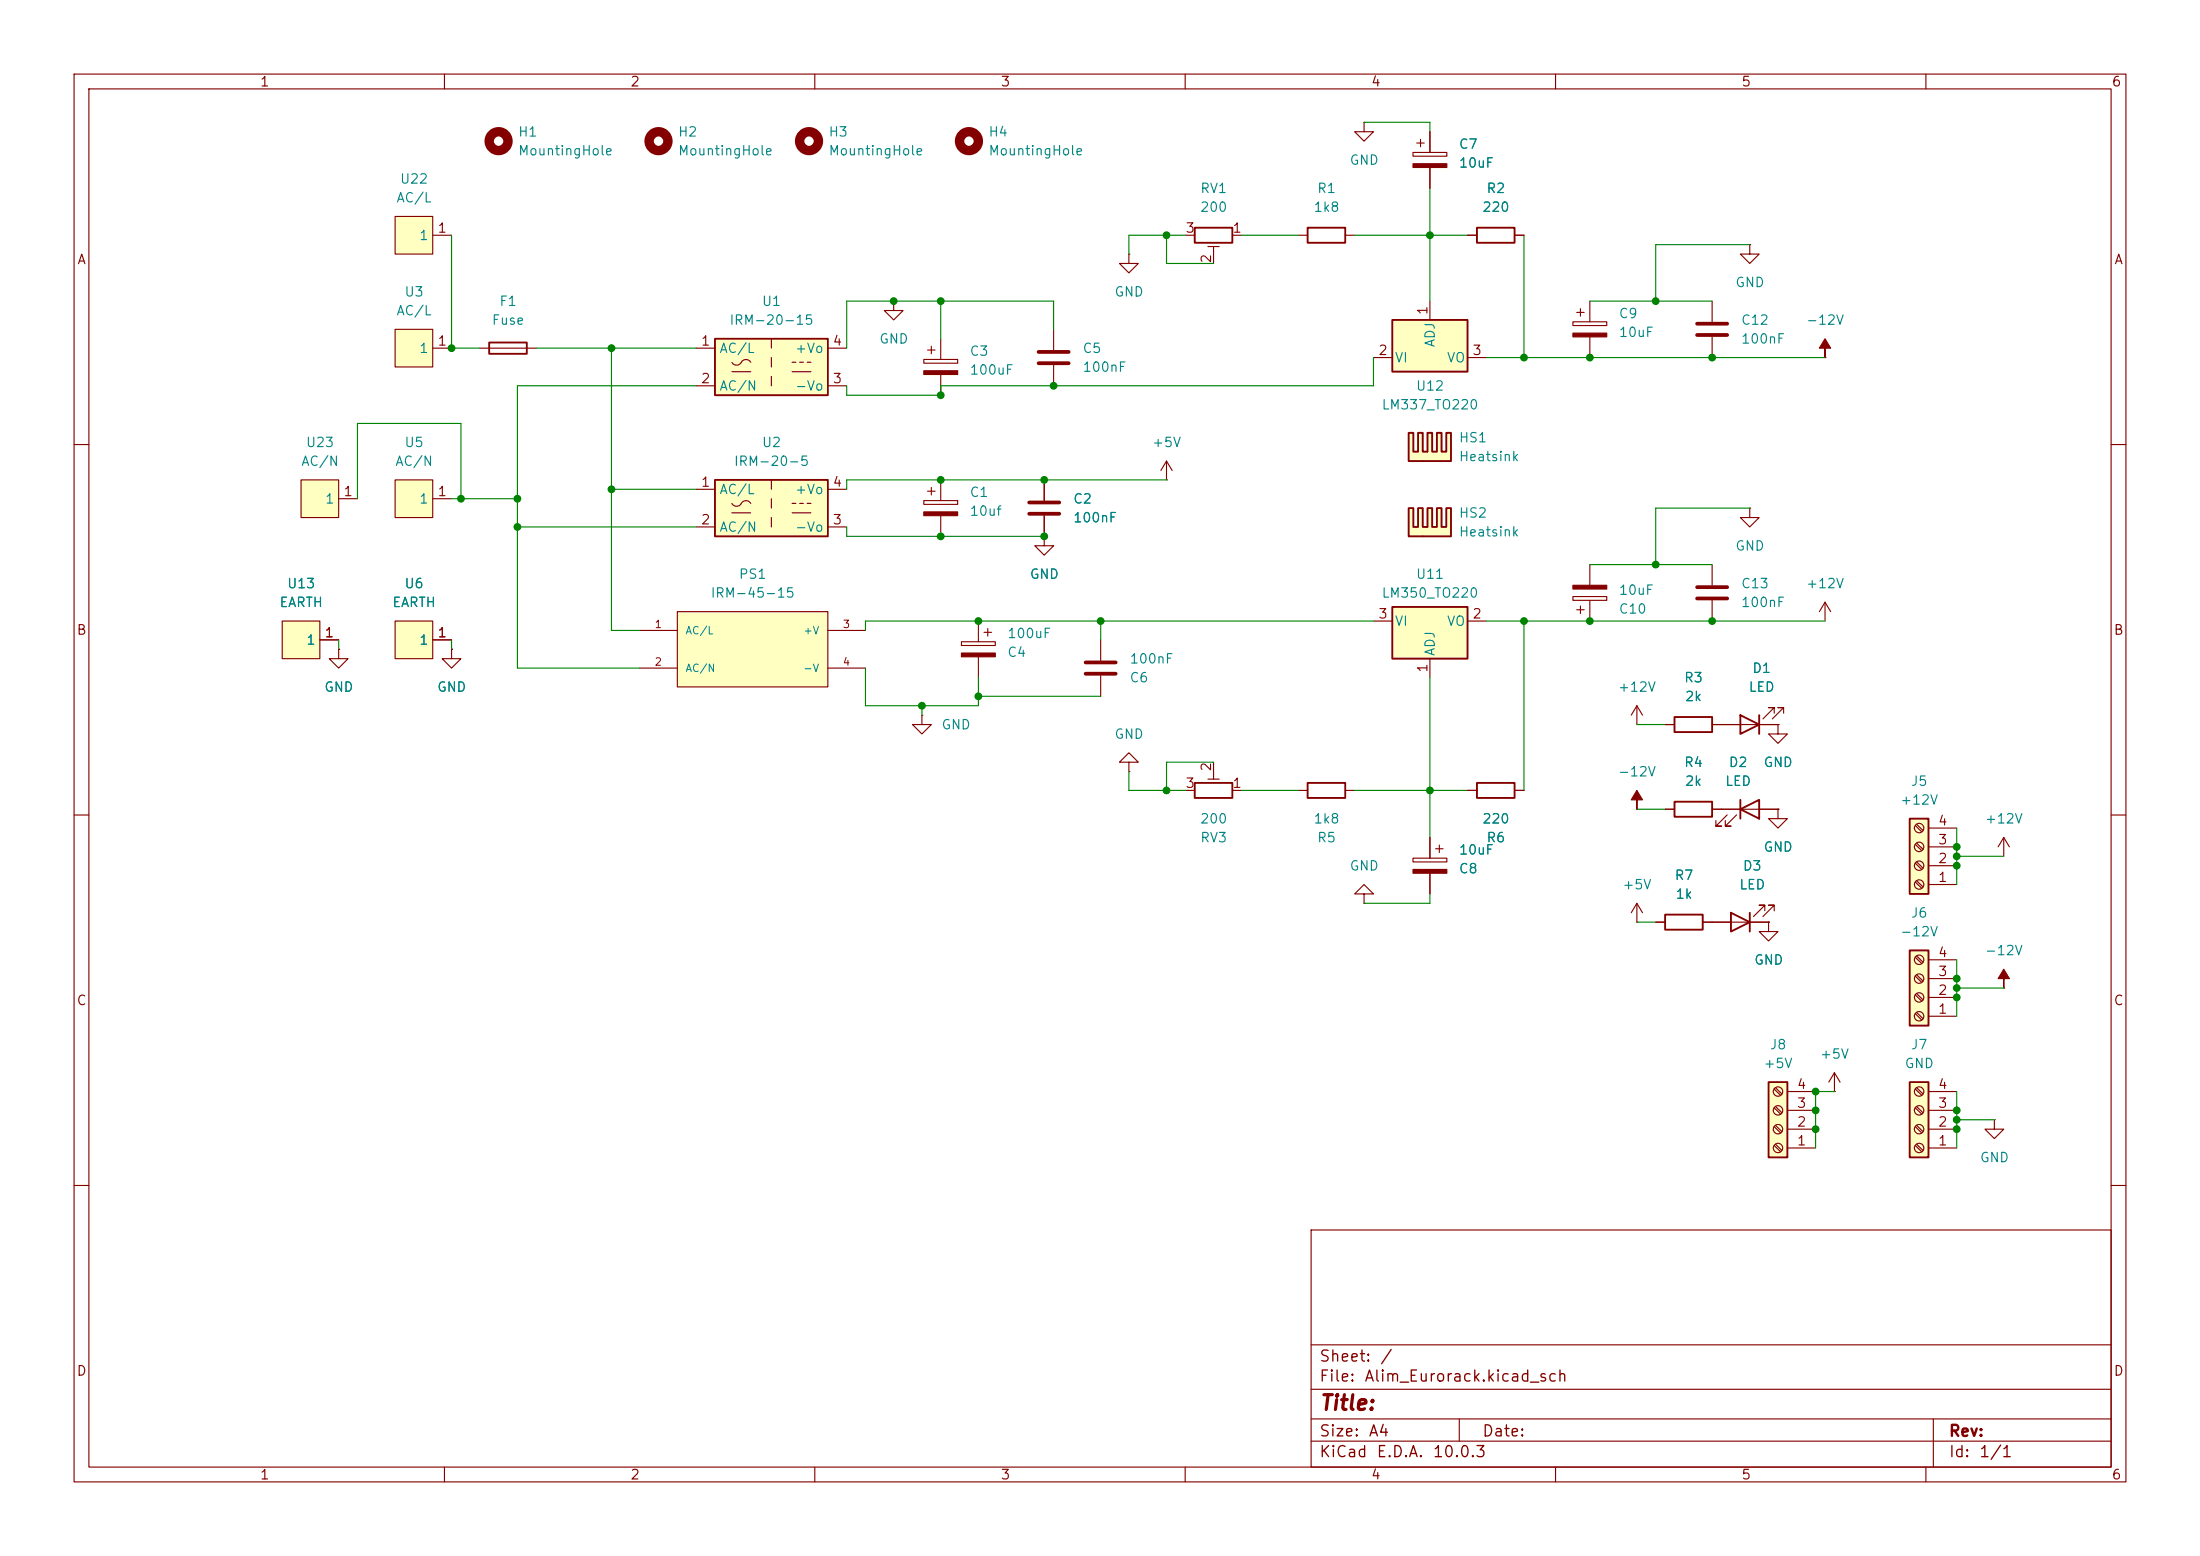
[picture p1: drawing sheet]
<svg xmlns="http://www.w3.org/2000/svg" width="297mm" height="210mm" viewBox="0 0 297 210" stroke-linecap="round" stroke-linejoin="round" font-family="sans-serif">
<g fill="none" stroke="#840000" stroke-width=".15">
<path d="M10 10h277v190h-277zM12 12h273v186h-273zM60 10v2M110 10v2M160 10v2M210 10v2M260 10v2M160 31.8h1.3M163.1 33.3h1.5M163.8 33.3v2.3M166.4 31.8h1.2M236.2 33v1.3h1.3l-1.3 1.3-1.3-1.3h1.3"/>
<path d="M236.2 33h.1M142.2 44.5v2.7M142.2 49.3v2.8M10 60h2M285 60h2M10 110h2M285 110h2M10 160h2M177 166h108v32h-108zM285 160h2M60 198v2M110 198v2"/>
<path d="M160 198v2M177 194.5h108M177 191.5h108M177 187.5h108M177 181.5h108M197 191.5v3M210 198v2M260 198v2M261 191.5v6.5"/>
</g>
<path d="M140.2 47.5h4.1M140.2 49h4.1" fill="none" stroke="#840000" stroke-width=".51"/>
<path d="M161.3 30.7h5.1v2.1h-5.1z" fill="none" stroke="#840000" stroke-width=".25"/>
<path d="M238.8 146.1h2.5v10.1h-2.5z" fill="#ffffc2"/>
<path d="M238.8 146.1h2.5v10.1h-2.5z" fill="none" stroke="#840000" stroke-width=".25"/>
<g fill="none" stroke="#840000" stroke-width=".15">
<path d="M270.5 113l-.8 1.3M270.5 113l.8 1.3M270.5 113v2.6M239.5 154.6l.9 .8M239.5 152.1l.9 .8M239.5 149.5l.9 .9M239.5 147l.9 .8M239.7 154.4l.9 .9M239.7 151.9l.9 .8M239.7 149.4l.9 .8M239.7 146.8l.9 .9M241.3 154.9h3.8"/>
<path d="M241.3 152.4h3.8M241.3 149.9h3.8M241.3 147.3h3.8M269.2 151.1v1.3h1.3l-1.3 1.3-1.2-1.3h1.2M269.2 151.1h.1"/>
<circle cx="240" cy="152.4" r=".63"/>
<circle cx="240" cy="147.3" r=".63"/>
<circle cx="240" cy="154.9" r=".63"/>
<circle cx="240" cy="149.9" r=".63"/>
</g>
<path d="M257.8 110.5h2.5v10.2h-2.5z" fill="#ffffc2"/>
<path d="M257.8 110.5h2.5v10.2h-2.5z" fill="none" stroke="#840000" stroke-width=".25"/>
<g fill="none" stroke="#840000" stroke-width=".15">
<path d="M240 109.2v1.3h1.3l-1.3 1.3-1.2-1.3h1.2M240 109.2h.1M258.6 119l.8 .9M258.6 116.5l.8 .8M258.6 114l.8 .8M258.6 111.4l.8 .9M258.7 118.9l.9 .8M258.7 116.3l.9 .9M258.7 113.8l.9 .8M258.7 111.3l.9 .8M260.3 119.4h3.9M260.3 116.8h3.9"/>
<path d="M260.3 114.3h3.9M260.3 111.8h3.9M238.8 124.5v1.2h1.2l-1.2 1.3-1.3-1.3h1.3M238.8 124.5h.1M247.6 147.3h.1M247.6 144.8l-.7 1.3M247.6 144.8l.8 1.3M247.6 144.8v2.5"/>
<circle cx="259.1" cy="116.8" r=".63"/>
<circle cx="259.1" cy="119.4" r=".63"/>
<circle cx="259.1" cy="111.8" r=".63"/>
<circle cx="259.1" cy="114.3" r=".63"/>
</g>
<path d="M257.8 146.1h2.5v10.1h-2.5z" fill="#ffffc2"/>
<path d="M257.8 146.1h2.5v10.1h-2.5z" fill="none" stroke="#840000" stroke-width=".25"/>
<g fill="none" stroke="#840000" stroke-width=".15">
<path d="M270.5 133.4h.1M258.6 154.6l.8 .8M258.6 152.1l.8 .8M258.6 149.5l.8 .9M258.6 147l.8 .8M258.7 154.4l.9 .9M258.7 151.9l.9 .8M258.7 149.4l.9 .8M258.7 146.8l.9 .9M260.3 154.9h3.9M260.3 152.4h3.9M260.3 149.9h3.9"/>
<path d="M260.3 147.3h3.9"/>
<circle cx="259.1" cy="149.9" r=".63"/>
<circle cx="259.1" cy="152.4" r=".63"/>
<circle cx="259.1" cy="147.3" r=".63"/>
<circle cx="259.1" cy="154.9" r=".63"/>
</g>
<path d="M270.5 130.8l.8 1.3h-.8v1.3v-1.3h-.8z" fill="#840000" stroke="#840000" stroke-width=".15"/>
<path d="M40.6 64.8h5.1v5.1h-5.1z" fill="#ffffc2"/>
<path d="M40.6 64.8h5.1v5.1h-5.1zM45.7 67.3h2.6" fill="none" stroke="#840000" stroke-width=".15"/>
<path d="M53.3 64.8h5.1v5.1h-5.1z" fill="#ffffc2"/>
<path d="M53.3 64.8h5.1v5.1h-5.1zM58.4 67.3h2.6" fill="none" stroke="#840000" stroke-width=".15"/>
<path d="M38.1 83.8h5.1v5.1h-5.1z" fill="#ffffc2"/>
<path d="M38.1 83.8h5.1v5.1h-5.1zM43.2 86.4h2.5" fill="none" stroke="#840000" stroke-width=".15"/>
<path d="M53.3 83.8h5.1v5.1h-5.1z" fill="#ffffc2"/>
<g fill="none" stroke="#840000" stroke-width=".15">
<path d="M184.1 16.5v1.3h1.3l-1.3 1.3-1.2-1.3h1.2M184.1 16.5h.1M191.3 19.3h1M191.8 18.8v1M193 17.8v2.8M190.8 20.6h4.5v.5h-4.5zM193 22.6v2.8M198.1 31.8h1.3M204.5 31.8h1.2M212.3 43.4h4.6v.5h-4.6zM212.9 42.2h1M213.4 41.7v1"/>
<path d="M214.6 40.6v2.8M214.6 45.5v2.8M124.7 67.6h4.6v.5h-4.6zM125.2 66.3h1M125.7 65.8v1M127 64.8v2.8M127 69.6v2.8M141 72.4v1.3h1.2l-1.2 1.2-1.3-1.2h1.3M141 72.4h.1M141 64.8v2.8M141 69.6v2.8M214.6 76.2v2.8"/>
<path d="M231.1 76.2v2.8M236.2 68.6v1.3h1.3l-1.3 1.2-1.3-1.2h1.3M236.2 68.6h.1M45.7 87.6v1.3h1.3l-1.3 1.3-1.3-1.3h1.3M45.7 87.6h.1M53.3 83.8h5.1v5.1h-5.1zM58.4 86.4h2.6M61 87.6v1.3h1.2l-1.2 1.3-1.3-1.3h1.3M61 87.6h.1M124.5 96.5v1.3h-1.3l1.3 1.3 1.2-1.3h-1.2M124.5 96.5h.1M129.8 86.6h4.6v.5h-4.6z"/>
<path d="M132.1 83.8v2.8M132.1 88.6v2.8M132.8 85.3h1.1M133.3 84.8v1.1M212.3 80.5h4.6v.5h-4.6zM212.9 82.3h1M213.4 81.8v1M214.6 81v2.8M221 95.3v2.5M221 95.3l-.8 1.2M221 95.3l.7 1.2M224.8 97.8h1.3"/>
<path d="M231.1 81v2.8M231.1 97.8h8.9M239.5 96.3v-.8h-.7h.7l-1.5 1.5M240 97.8v1.3h1.3l-1.3 1.2-1.2-1.2h1.2M240 97.8h.1M240.8 96.3v-.8h-.8h.8l-1.5 1.5M246.4 81.3l-.8 1.3M246.4 81.3l.7 1.3M246.4 81.3v2.5M190.8 115.8h4.5v.5h-4.5zM193 113v2.8M193 117.9v2.8"/>
<path d="M193.8 114.6h1M194.3 114v1.1M198.1 106.7h1.3M204.5 106.7h1.2M221 109.2h.1M224.8 109.2h1.3M231.1 109.2h8.9M233.2 110l-1.6 1.5h.8h-.8v-.8M234.4 110l-1.5 1.5h.8h-.8v-.8M184.1 120.7h-1.2l1.2-1.3 1.3 1.3h-1.3v1.2M184.1 121.9h.1M221 124.5h.1"/>
<path d="M221 121.9l-.8 1.3M221 121.9l.7 1.3M221 121.9v2.6M223.5 124.5h1.3M229.9 124.5h8.9M238.3 122.9v-.7h-.8h.8l-1.6 1.5M239.5 122.9v-.7h-.7h.7l-1.5 1.5"/>
</g>
<circle cx="67.3" cy="19" r="1.27" fill="none" stroke="#840000" stroke-width="1.3"/>
<g fill="#840000" stroke="#840000" stroke-width=".15">
<path d="M190.8 22.1h4.5v.5h-4.5z"/>
<path d="M212.3 45h4.6v.5h-4.6z"/>
<path d="M129.8 88.1h4.6v.5h-4.6z"/>
<path d="M124.7 69.1h4.6v.5h-4.6z"/>
<path d="M221 106.7l.7 1.3h-.7v1.2v-1.2h-.8z"/>
<path d="M212.3 79h4.6v.5h-4.6z"/>
<path d="M190.8 117.3h4.5v.6h-4.5z"/>
</g>
<path d="M199.4 30.7h5.1v2.1h-5.1zM226.1 96.8h5v2h-5zM234.9 96.5l2.6 1.3-2.6 1.3zM237.5 96.5v2.6M199.4 105.7h5.1v2h-5.1zM226.1 108.2h5v2h-5zM234.9 109.2l2.6-1.2v2.5zM234.9 108v2.5M224.8 123.4h5.1v2.1h-5.1zM233.7 123.2l2.5 1.3-2.5 1.2zM236.2 123.2v2.5" fill="none" stroke="#840000" stroke-width=".25"/>
<path d="M138.9 67.8h4.1M138.9 69.3h4.1M229.1 79.2h4.1M229.1 80.8h4.1" fill="none" stroke="#840000" stroke-width=".51"/>
<path d="M188 81.9h10.1v7h-10.1z" fill="#ffffc2"/>
<path d="M66 46.2h5.1v1.6h-5.1zM188 81.9h10.1v7h-10.1z" fill="none" stroke="#840000" stroke-width=".25"/>
<path d="M64.8 47h7.6M120.6 40.6v1.3h1.3l-1.3 1.3-1.2-1.3h1.2M120.6 40.6h.1M124.7 48.5h4.6v.5h-4.6zM125.2 47.2h1M125.7 46.7v1.1M127 45.7v2.8M127 50.5v2.8M185.4 83.8h2.6M193 88.9v2.5M198.1 83.8h2.6" fill="none" stroke="#840000" stroke-width=".15"/>
<g fill="none" stroke="#840000" stroke-width="1.3">
<circle cx="88.9" cy="19" r="1.27"/>
<circle cx="109.2" cy="19" r="1.27"/>
<circle cx="130.8" cy="19" r="1.27"/>
</g>
<path d="M124.7 50h4.6v.5h-4.6z" fill="#840000" stroke="#840000" stroke-width=".15"/>
<path d="M257.8 128.3h2.5v10.1h-2.5z" fill="#ffffc2"/>
<path d="M257.8 128.3h2.5v10.1h-2.5z" fill="none" stroke="#840000" stroke-width=".25"/>
<g fill="none" stroke="#840000" stroke-width=".15">
<path d="M246.4 48.3h.1M258.6 136.8l.8 .9M258.6 134.3l.8 .8M258.6 131.7l.8 .9M258.6 129.2l.8 .8M258.7 136.7l.9 .8M258.7 134.1l.9 .9M258.7 131.6l.9 .8M258.7 129l.9 .9M260.3 137.2h3.9M260.3 134.6h3.9M260.3 132.1h3.9"/>
<path d="M260.3 129.5h3.9"/>
<circle cx="259.1" cy="134.6" r=".63"/>
<circle cx="259.1" cy="132.1" r=".63"/>
<circle cx="259.1" cy="129.5" r=".63"/>
<circle cx="259.1" cy="137.2" r=".63"/>
</g>
<path d="M246.4 45.7l.7 1.3h-.7v1.3v-1.3h-.8z" fill="#840000" stroke="#840000" stroke-width=".15"/>
<path d="M91.4 82.6h20.4v10.1h-20.4z" fill="#ffffc2"/>
<path d="M152.4 34.3v1.3h1.3l-1.3 1.2-1.3-1.2h1.3M152.4 34.3h.1M231.1 40.6v2.8M231.1 45.5v2.8M86.4 85.1h5M86.4 90.2h5M91.4 82.6h20.4v10.1h-20.4zM111.8 85.1h5M111.8 90.2h5" fill="none" stroke="#840000" stroke-width=".15"/>
<path d="M229.1 43.7h4.1M229.1 45.2h4.1" fill="none" stroke="#840000" stroke-width=".51"/>
<path d="M53.3 44.5h5.1v5h-5.1z" fill="#ffffc2"/>
<path d="M53.3 44.5h5.1v5h-5.1zM58.4 47h2.6" fill="none" stroke="#840000" stroke-width=".15"/>
<path d="M53.3 29.2h5.1v5.1h-5.1z" fill="#ffffc2"/>
<path d="M53.3 29.2h5.1v5.1h-5.1zM58.4 31.8h2.6" fill="none" stroke="#840000" stroke-width=".15"/>
<g fill="#ffffc2">
<path d="M190.2 68.6h.6v2.5h.6v-2.5h.7v2.5h.6l-.6 1.3h-1.9z"/>
<path d="M192.7 68.6h.6v2.5h.7v-2.5h.6v2.5h.6v-2.5h.7v3.8h-3.8l.6-1.3z"/>
</g>
<path d="M190.2 68.6h.6v2.5h.6v-2.5h.7v2.5h.6v-2.5h.6v2.5h.7v-2.5h.6v2.5h.6v-2.5h.7v3.8h-5.7z" fill="none" stroke="#840000" stroke-width=".25"/>
<path d="M188 43.2h10.1v7h-10.1z" fill="#ffffc2"/>
<path d="M188 43.2h10.1v7h-10.1z" fill="none" stroke="#840000" stroke-width=".25"/>
<path d="M185.4 48.3h2.6M193 40.6v2.6M198.1 48.3h2.6" fill="none" stroke="#840000" stroke-width=".15"/>
<g fill="#ffffc2">
<path d="M190.2 58.4h.6v2.6h.6v-2.6h.7v2.6h.6l-.6 1.2h-1.9z"/>
<path d="M192.7 58.4h.6v2.6h.7v-2.6h.6v2.6h.6v-2.6h.7v3.8h-3.8l.6-1.2z"/>
</g>
<path d="M190.2 58.4h.6v2.6h.6v-2.6h.7v2.6h.6v-2.6h.6v2.6h.7v-2.6h.6v2.6h.6v-2.6h.7v3.8h-5.7z" fill="none" stroke="#840000" stroke-width=".25"/>
<path d="M96.5 45.7h15.3v7.6h-15.3z" fill="#ffffc2"/>
<path d="M96.5 45.7h15.3v7.6h-15.3z" fill="none" stroke="#840000" stroke-width=".25"/>
<g fill="none" stroke="#840000" stroke-width=".15">
<path d="M94 47h2.5M94 52.1h2.5M98.8 48.9a.77 .77 0 0 0 .8 .4 .77 .77 0 0 0 .6-.6 .73 .73 0 0 1 1.1 .2M98.8 50.2h2.5M104.1 45.7v1.3M104.1 48.3v1.2M104.1 50.8v1.3M106.9 50.2h2.6M106.9 48.9h.5M107.9 48.9h.6M109 48.9h.5M111.8 47h2.5"/>
<path d="M111.8 52.1h2.5"/>
</g>
<path d="M96.5 64.8h15.3v7.6h-15.3z" fill="#ffffc2"/>
<path d="M176.5 30.7h5.1v2.1h-5.1zM96.5 64.8h15.3v7.6h-15.3zM161.3 105.7h5.1v2h-5.1zM176.5 105.7h5.1v2h-5.1z" fill="none" stroke="#840000" stroke-width=".25"/>
<g fill="none" stroke="#840000" stroke-width=".15">
<path d="M193 17.8v2.8M175.3 31.8h1.2M181.6 31.8h1.3M193 22.6v2.8M198.1 31.8h1.3M204.5 31.8h1.2M94 66h2.5M94 71.1h2.5M98.8 67.9a.77 .77 0 0 0 .8 .4 .77 .77 0 0 0 .6-.5 .73 .73 0 0 1 1.1 .1M98.8 69.2h2.5M104.1 64.8v1.2M104.1 67.3v1.3"/>
<path d="M104.1 69.9v1.2M106.9 69.2h2.6M106.9 67.9h.5M107.9 67.9h.6M109 67.9h.5M111.8 66h2.5M111.8 71.1h2.5M141 72.4h.1M141 64.8v2.8M141 69.6v2.8M157.5 64.8h.1M157.5 62.2l-.8 1.3"/>
<path d="M157.5 62.2l.7 1.3M157.5 62.2v2.6M43.2 86.4h2.5M45.7 87.6h.1M58.4 86.4h2.6M61 87.6h.1M148.6 86.4v2.8M148.6 91.2v2.8M224.8 97.8h1.3M231.1 97.8h3.8M237.5 97.8h2.5M240 97.8h.1"/>
<path d="M152.4 102.9h-1.3l1.3-1.3 1.3 1.3h-1.3v1.2M152.4 104.1h.1M160 106.7h1.3M163.1 105.2h1.5M163.8 102.9v2.3M166.4 106.7h1.2M175.3 106.7h1.2M181.6 106.7h1.3M193 113v2.8M193 117.9v2.8M198.1 106.7h1.3M204.5 106.7h1.2"/>
<path d="M224.8 109.2h1.3M231.1 109.2h3.8M237.5 109.2h2.5M240 109.2h.1M223.5 124.5h1.3M229.9 124.5h3.8M236.2 124.5h2.6M238.8 124.5h.1"/>
</g>
<path d="M146.6 90.9h4M146.6 89.4h4" fill="none" stroke="#840000" stroke-width=".51"/>
<g fill="none" stroke="#008400" stroke-width=".15">
<path d="M184.1 16.5h8.9v1.3M61 31.8v15.2h3.8M157.5 31.8v3.8h6.3M160 31.8h-7.6v2.5M167.6 31.8h7.7M182.9 31.8h15.2M193 25.4v15.2M205.7 31.8v16.5M236.2 33h-12.7v7.6M72.4 47h21.6M82.5 47v38.1h3.9M94 52.1h-24.2v38.1h16.6"/>
<path d="M127 40.6v5.1M142.2 44.5v-3.9h-27.9v6.4M185.4 48.3v3.8h-58.4v1.2h-12.7v-1.2M200.7 48.3h45.7M214.6 40.6h16.5M48.3 67.3v-10.1h13.9v10.1M61 67.3h8.8M69.8 71.1h24.2M82.5 66h11.5M114.3 71.1v1.3h26.7M157.5 64.8h-43.2v1.2M214.6 76.2h16.5"/>
<path d="M236.2 68.6h-12.7v7.6M45.7 86.4v1.2M61 86.4v1.2M116.8 90.2v5.1h15.3v-3.9M124.5 95.3v1.2M132.1 94h16.5M148.6 83.8v2.6M185.4 83.8h-68.6v1.3M193 91.4v21.6M200.7 83.8h45.7M205.7 83.8v22.9M221 97.8h3.8"/>
<path d="M152.4 104.1v2.6h7.6M163.8 102.9h-6.3v3.8M167.6 106.7h7.7M182.9 106.7h15.2M221 109.2h3.8M264.2 111.8v7.6M264.2 115.6h6.3M193 120.7v1.2h-8.9M221 124.5h2.5M264.2 129.5v7.7M264.2 133.4h6.3M247.6 147.3h-2.5v7.6"/>
<path d="M264.2 147.3v7.6M264.2 151.1h5"/>
</g>
<g fill="#008400" stroke="#008400" stroke-width=".14">
<circle cx="264.2" cy="134.6" r=".46"/>
<circle cx="264.2" cy="132.1" r=".46"/>
<circle cx="245.1" cy="152.4" r=".46"/>
<circle cx="245.1" cy="149.9" r=".46"/>
<circle cx="264.2" cy="149.9" r=".46"/>
<circle cx="264.2" cy="151.1" r=".46"/>
<circle cx="264.2" cy="114.3" r=".46"/>
<circle cx="264.2" cy="115.6" r=".46"/>
<circle cx="264.2" cy="116.8" r=".46"/>
<circle cx="245.1" cy="147.3" r=".46"/>
<circle cx="264.2" cy="152.4" r=".46"/>
<circle cx="264.2" cy="133.4" r=".46"/>
<circle cx="82.5" cy="47" r=".46"/>
<circle cx="82.5" cy="66" r=".46"/>
<circle cx="62.2" cy="67.3" r=".46"/>
<circle cx="69.8" cy="71.1" r=".46"/>
<circle cx="69.8" cy="67.3" r=".46"/>
<circle cx="61" cy="47" r=".46"/>
<circle cx="148.6" cy="83.8" r=".46"/>
<circle cx="157.5" cy="106.7" r=".46"/>
<circle cx="205.7" cy="48.3" r=".46"/>
<circle cx="157.5" cy="31.8" r=".46"/>
<circle cx="127" cy="53.3" r=".46"/>
<circle cx="127" cy="40.6" r=".46"/>
<circle cx="142.2" cy="52.1" r=".46"/>
<circle cx="120.6" cy="40.6" r=".46"/>
<circle cx="205.7" cy="83.8" r=".46"/>
<circle cx="214.6" cy="83.8" r=".46"/>
<circle cx="193" cy="106.7" r=".46"/>
<circle cx="231.1" cy="83.8" r=".46"/>
<circle cx="223.5" cy="76.2" r=".46"/>
<circle cx="141" cy="64.8" r=".46"/>
<circle cx="127" cy="64.8" r=".46"/>
<circle cx="141" cy="72.4" r=".46"/>
<circle cx="132.1" cy="83.8" r=".46"/>
<circle cx="127" cy="72.4" r=".46"/>
<circle cx="132.1" cy="94" r=".46"/>
<circle cx="124.5" cy="95.3" r=".46"/>
<circle cx="193" cy="31.8" r=".46"/>
<circle cx="223.5" cy="40.6" r=".46"/>
<circle cx="214.6" cy="48.3" r=".46"/>
<circle cx="231.1" cy="48.3" r=".46"/>
</g>
<text font-size="2" fill="#840000" x="178" y="190.8">Title:</text>
<g font-size="1.5" fill="#840000">
<text x="178" y="184.2">Sheet:</text>
<text x="186.2" y="184.2">/</text>
<text x="178" y="186.9">File:</text>
<text x="184.1" y="186.9">Alim_Eurorack.kicad_sch</text>
<text x="178" y="197.1">KiCad</text>
<text x="178" y="194.3">Size:</text>
<text x="184.7" y="194.3">A4</text>
<text x="185.7" y="197.1">E.D.A.</text>
<text x="193.3" y="197.1">10.0.3</text>
<text x="200" y="194.3">Date:</text>
<text x="263" y="194.3">Rev:</text>
<text x="263" y="197.1">Id:</text>
<text x="267.1" y="197.1">1/1</text>
</g>
<g font-size="1.3" fill="#840000">
<text x="35" y="12">1</text>
<text x="85" y="12">2</text>
<text x="135" y="12">3</text>
<text x="185" y="12">4</text>
<text x="235" y="12">5</text>
<text x="285" y="12">6</text>
<text x="10.3" y="36">A</text>
<text x="59" y="31.7">1</text>
<text x="159.9" y="31.7">3</text>
<text x="163.8" y="35.6" transform="rotate(-90 163.8 35.6)">2</text>
<text x="166.3" y="31.7">1</text>
<text x="285.3" y="36">A</text>
<text x="59" y="47">1</text>
<text x="94.5" y="47">1</text>
<text x="112.3" y="47">4</text>
<text x="193" y="42.6" transform="rotate(-90 193 42.6)">1</text>
<text x="94.5" y="52">2</text>
<text x="112.3" y="52">3</text>
<text x="186" y="48.2">2</text>
<text x="198.7" y="48.2">3</text>
<text x="46.3" y="67.3">1</text>
<text x="59" y="67.3">1</text>
<text x="94.5" y="66">1</text>
<text x="94.5" y="71.1">2</text>
<text x="112.3" y="71.1">3</text>
<text x="112.3" y="66">4</text>
<text x="186" y="83.8">3</text>
<text x="198.7" y="83.8">2</text>
<text x="10.3" y="86">B</text>
<text x="43.7" y="86.3">1</text>
<text x="59" y="86.3">1</text>
<text x="285.3" y="86">B</text>
<text x="193" y="90.9" transform="rotate(-90 193 90.9)">1</text>
<text x="159.9" y="106.7">3</text>
<text x="163.8" y="104.2" transform="rotate(-90 163.8 104.2)">2</text>
<text x="166.3" y="106.7">1</text>
<text x="261.5" y="111.7">4</text>
<text x="261.5" y="119.4">1</text>
<text x="261.5" y="116.8">2</text>
<text x="261.5" y="114.3">3</text>
<text x="261.5" y="129.5">4</text>
<text x="10.3" y="136">C</text>
<text x="261.5" y="137.1">1</text>
<text x="261.5" y="134.6">2</text>
<text x="261.5" y="132.1">3</text>
<text x="285.3" y="136">C</text>
<text x="242.5" y="149.8">3</text>
<text x="242.5" y="147.3">4</text>
<text x="261.5" y="149.8">3</text>
<text x="261.5" y="147.3">4</text>
<text x="242.5" y="154.9">1</text>
<text x="242.5" y="152.4">2</text>
<text x="261.5" y="154.9">1</text>
<text x="261.5" y="152.4">2</text>
<text x="10.3" y="186">D</text>
<text x="285.3" y="186">D</text>
<text x="35" y="200">1</text>
<text x="85" y="200">2</text>
<text x="135" y="200">3</text>
<text x="185" y="200">4</text>
<text x="235" y="200">5</text>
<text x="285" y="200">6</text>
</g>
<g font-size="1.3" fill="#008484">
<text x="69.9" y="18.8">H1</text>
<text x="69.9" y="21.3">MountingHole</text>
<text x="91.4" y="18.8">H2</text>
<text x="91.4" y="21.3">MountingHole</text>
<text x="111.8" y="18.8">H3</text>
<text x="111.8" y="21.3">MountingHole</text>
<text x="133.4" y="18.8">H4</text>
<text x="133.4" y="21.3">MountingHole</text>
<text x="182.1" y="22.6">GND</text>
<text x="196.9" y="20.4">C7</text>
<text x="196.9" y="22.9">10uF</text>
<text x="53.4" y="27.6">AC/L</text>
<text x="53.9" y="25.1">U22</text>
<text x="161.9" y="28.9">200</text>
<text x="161.9" y="26.4">RV1</text>
<text x="177.2" y="28.9">1k8</text>
<text x="177.7" y="26.4">R1</text>
<text x="200" y="28.9">220</text>
<text x="200.6" y="26.4">R2</text>
<text x="56.5" y="32.7">1</text>
<text x="54.5" y="40.3">U3</text>
<text x="67.3" y="41.6">F1</text>
<text x="102.8" y="41.6">U1</text>
<text x="150.4" y="40.3">GND</text>
<text x="234.2" y="39.1">GND</text>
<text x="53.4" y="42.9">AC/L</text>
<text x="56.5" y="48">1</text>
<text x="66.3" y="44.2">Fuse</text>
<text x="97" y="48">AC/L</text>
<text x="98.4" y="44.2">IRM-20-15</text>
<text x="107.2" y="48">+Vo</text>
<text x="118.6" y="46.7">GND</text>
<text x="146.1" y="48">C5</text>
<text x="194" y="47" transform="rotate(-90 194 47)">ADJ</text>
<text x="218.4" y="43.3">C9</text>
<text x="218.4" y="45.8">10uF</text>
<text x="235" y="46.7">100nF</text>
<text x="235" y="44.2">C12</text>
<text x="243.7" y="44.2">-12V</text>
<text x="97" y="53">AC/N</text>
<text x="107.2" y="53">-Vo</text>
<text x="130.8" y="48.3">C3</text>
<text x="130.8" y="50.9">100uF</text>
<text x="146.1" y="50.5">100nF</text>
<text x="188.2" y="49.2">VI</text>
<text x="191.1" y="53">U12</text>
<text x="195.2" y="49.2">VO</text>
<text x="186.4" y="55.6">LM337_TO220</text>
<text x="40.6" y="63.2">AC/N</text>
<text x="41.2" y="60.7">U23</text>
<text x="53.3" y="63.2">AC/N</text>
<text x="54.5" y="60.7">U5</text>
<text x="99" y="63.2">IRM-20-5</text>
<text x="102.8" y="60.7">U2</text>
<text x="155.4" y="60.7">+5V</text>
<text x="196.9" y="60">HS1</text>
<text x="196.9" y="62.6">Heatsink</text>
<text x="43.8" y="68.3">1</text>
<text x="56.5" y="68.3">1</text>
<text x="97" y="67">AC/L</text>
<text x="107.2" y="67">+Vo</text>
<text x="130.8" y="67.4">C1</text>
<text x="130.8" y="69.9">10uf</text>
<text x="144.8" y="68.3">C2</text>
<text x="144.8" y="70.8">100nF</text>
<text x="196.9" y="70.2">HS2</text>
<text x="97" y="72.1">AC/N</text>
<text x="107.2" y="72.1">-Vo</text>
<text x="196.9" y="72.7">Heatsink</text>
<text x="234.2" y="74.6">GND</text>
<text x="37.6" y="82.3">EARTH</text>
<text x="38.7" y="79.7">U13</text>
<text x="52.9" y="82.3">EARTH</text>
<text x="54.5" y="79.7">U6</text>
<text x="95.8" y="81">IRM-45-15</text>
<text x="99.7" y="78.4">PS1</text>
<text x="138.9" y="78.4">GND</text>
<text x="186.4" y="81">LM350_TO220</text>
<text x="191.1" y="78.4">U11</text>
<text x="218.4" y="83.1">C10</text>
<text x="218.4" y="80.6">10uF</text>
<text x="235" y="82.3">100nF</text>
<text x="235" y="79.7">C13</text>
<text x="243.7" y="79.7">+12V</text>
<text x="41.3" y="87.3">1</text>
<text x="56.5" y="87.3">1</text>
<text x="135.9" y="89">C4</text>
<text x="135.9" y="86.4">100uF</text>
<text x="152.4" y="89.9">100nF</text>
<text x="188.2" y="84.8">VI</text>
<text x="194" y="88.6" transform="rotate(-90 194 88.6)">ADJ</text>
<text x="195.2" y="84.8">VO</text>
<text x="43.7" y="93.7">GND</text>
<text x="58.9" y="93.7">GND</text>
<text x="152.4" y="92.4">C6</text>
<text x="218.3" y="93.7">+12V</text>
<text x="227.3" y="92.4">R3</text>
<text x="227.4" y="95">2k</text>
<text x="236" y="93.7">LED</text>
<text x="236.5" y="91.1">D1</text>
<text x="127" y="98.8">GND</text>
<text x="150.4" y="100">GND</text>
<text x="218.3" y="105.1">-12V</text>
<text x="227.3" y="103.8">R4</text>
<text x="227.4" y="106.4">2k</text>
<text x="232.8" y="106.4">LED</text>
<text x="233.3" y="103.8">D2</text>
<text x="238" y="103.8">GND</text>
<text x="257.9" y="106.4">J5</text>
<text x="161.9" y="111.5">200</text>
<text x="177.2" y="111.5">1k8</text>
<text x="200" y="111.5">220</text>
<text x="256.4" y="108.9">+12V</text>
<text x="267.9" y="111.5">+12V</text>
<text x="161.9" y="114">RV3</text>
<text x="177.7" y="114">R5</text>
<text x="182.1" y="117.8">GND</text>
<text x="196.9" y="118.2">C8</text>
<text x="196.9" y="115.7">10uF</text>
<text x="200.6" y="114">R6</text>
<text x="226" y="119.1">R7</text>
<text x="235.2" y="117.8">D3</text>
<text x="238" y="115.3">GND</text>
<text x="218.9" y="120.4">+5V</text>
<text x="226.1" y="121.6">1k</text>
<text x="234.7" y="120.4">LED</text>
<text x="257.9" y="124.2">J6</text>
<text x="236.7" y="130.5">GND</text>
<text x="256.4" y="126.7">-12V</text>
<text x="267.9" y="129.2">-12V</text>
<text x="238.8" y="141.9">J8</text>
<text x="245.6" y="143.2">+5V</text>
<text x="257.9" y="141.9">J7</text>
<text x="238" y="144.5">+5V</text>
<text x="257" y="144.5">GND</text>
<text x="267.2" y="157.2">GND</text>
</g>
<g font-size="1" fill="#840000">
<text x="88.3" y="85">1</text>
<text x="113.7" y="85">3</text>
<text x="88.3" y="90.1">2</text>
<text x="113.7" y="90.1">4</text>
</g>
<g font-size="1" fill="#008484">
<text x="92.5" y="85.9">AC/L</text>
<text x="108.4" y="85.9">+V</text>
<text x="92.5" y="90.9">AC/N</text>
<text x="108.4" y="90.9">-V</text>
</g>
</svg>
